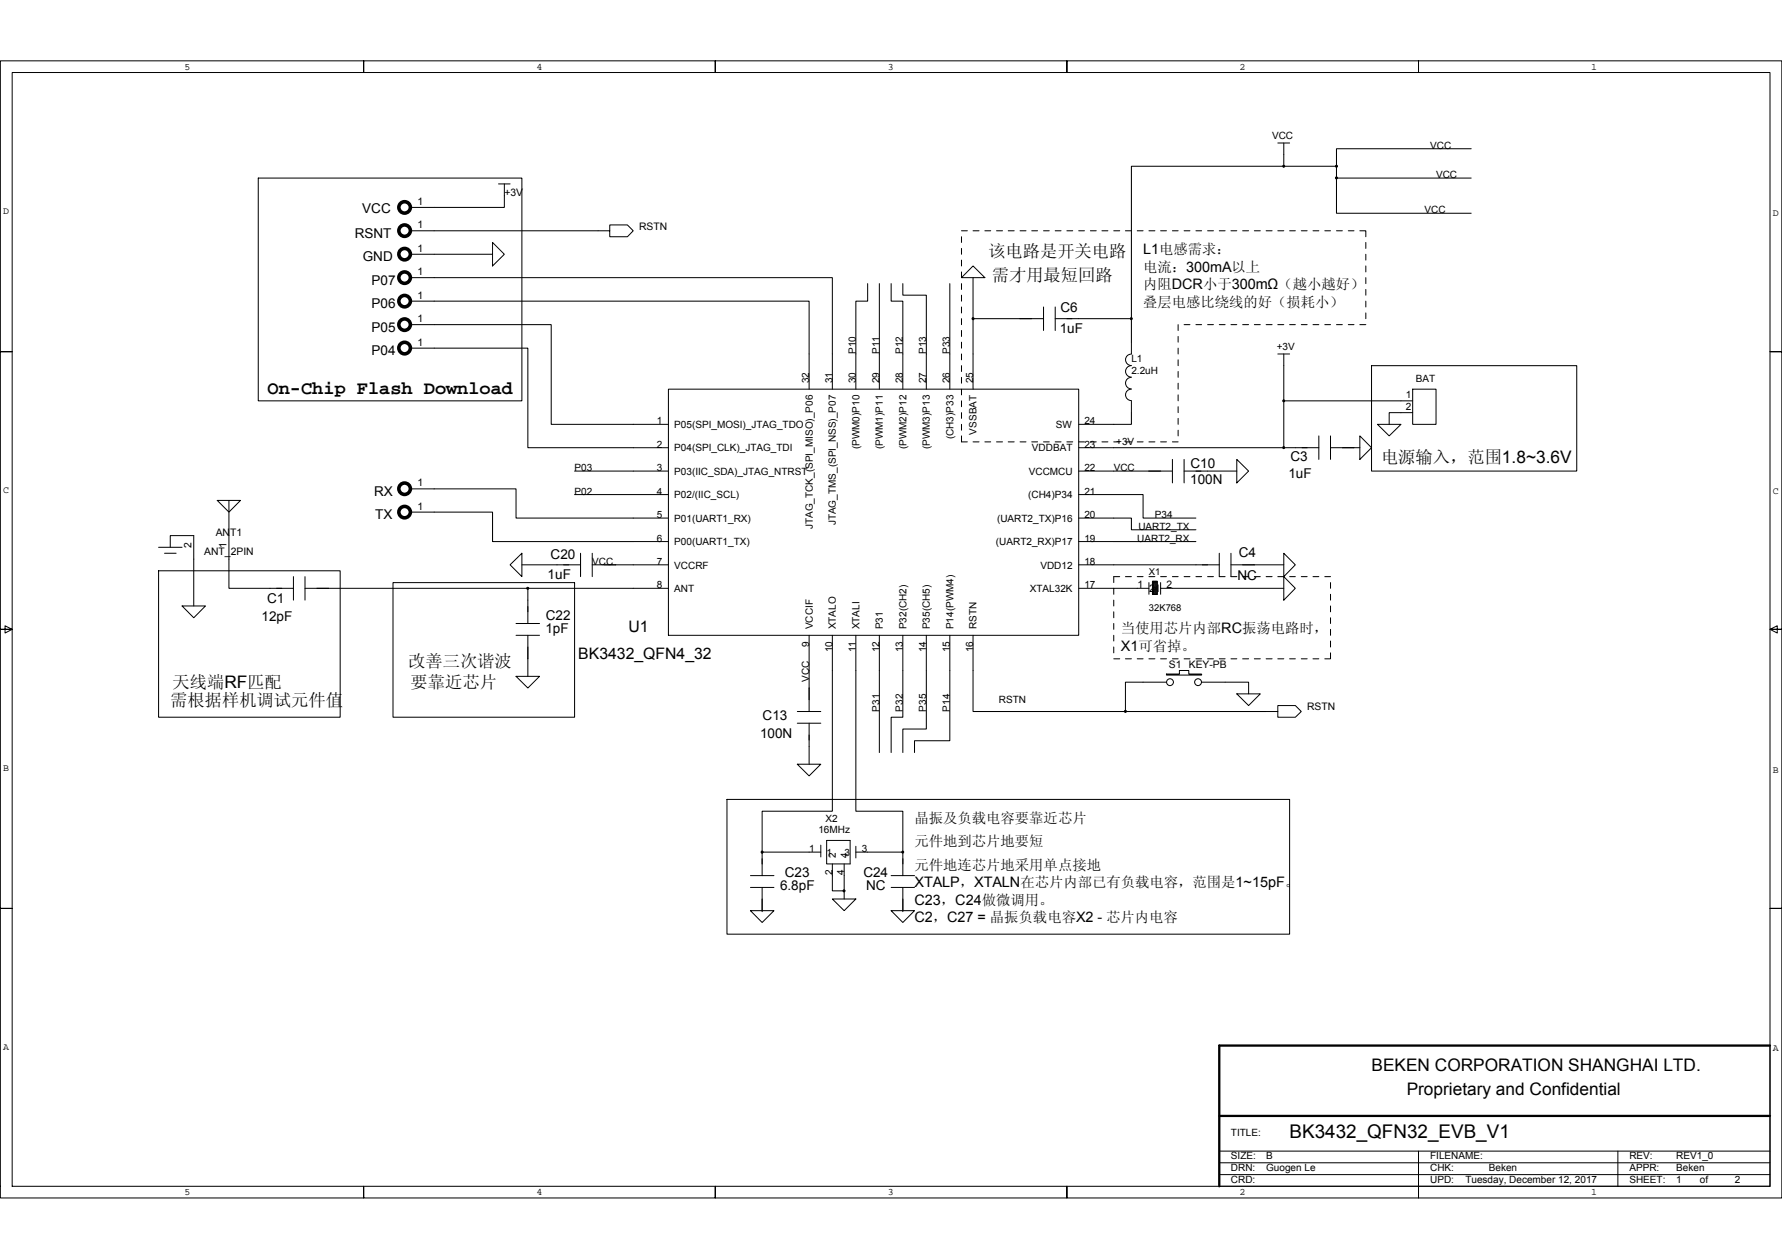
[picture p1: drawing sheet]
<svg xmlns="http://www.w3.org/2000/svg" width="297mm" height="210mm" viewBox="0 0 297 210" stroke-linecap="round" stroke-linejoin="round" font-family="sans-serif">
<g fill="none" stroke="#000" stroke-width=".17">
<path d="M.1 10.1h60.5v2v-2h58.6v2v-2h58.6v2v-2h58.6v2v-2h60.6v48.5h-2h2v46.3h-2l1.2-.6v1.2l-1.2-.6h2v46.5h-2h2v48.2h-60.6v-1.9v1.9h-58.6v-1.9v1.9h-58.6v-1.9v1.9h-58.6v-1.9v1.9h-60.5v-48.2h1.9h-1.9v-46.5h1.9l-1.2-.6v1.2l1.2-.6h-1.9v-46.3h1.9h-1.9zM2 12.1h293v185.6h-293zM43 29.7h44v37.1h-44zM68.4 38.5h33.2v-1h3l1 1-1 1h-3v-1M83.1 30.6h1.9M84.1 30.6v4h-15.7M160.3 39.5v.9M160.3 38.5h.9M162.2 38.5h1M164.2 38.5h.9M166.1 38.5h1M168.1 38.5h1"/>
<path d="M170 38.5h1M172 38.5h.9M173.9 38.5h1M175.9 38.5h1M177.8 38.5h1M179.8 38.5h1M181.8 38.5h.9M183.7 38.5h1M185.6 38.5h1M187.6 38.5h1M189.6 38.5h.9M191.5 38.5h1"/>
<path d="M193.5 38.5h.9M195.4 38.5h1M197.4 38.5h.9M199.3 38.5h1M201.3 38.5h1M203.2 38.5h1M205.2 38.5h1M207.1 38.5h1M209.1 38.5h1M211 38.5h1M213 23.8h2M213 38.5h1"/>
<path d="M214 27.7h8.8M214 27.7h-25.4v25.4M214 23.8v3.9M215 38.5h.9M216.9 38.5h1M218.9 38.5h.9M220.8 38.5h1M222.8 27.7v2M222.8 38.5h.9M224.7 38.5h1M226.7 38.5h1v1M245.2 29.7h-22.4v5.8h22.4"/>
<path d="M245.2 24.8h-22.4v2.9M68.4 54.1h23.5v16.6h19.5M68.4 50.2h66.5v14.7M68.4 46.3h70.3v18.6M68.4 58h19.6v16.6h23.4M82.1 42.4h-13.7M82.1 40.4l2 2-2 1.9zM144.6 47.3v2.9h-1.9v14.7M146.6 47.3v17.6M148.5 47.3v2.9h2v14.7M150.5 47.3v1.9h3.9v15.7M158.3 47.3v17.6"/>
<path d="M160.3 41.4v1M160.3 43.3v1M160.3 45.3v1M160.3 47.3v.9M160.3 49.2v1M160.3 51.2v1M160.3 53.1v1M160.3 55.1v1M160.3 57v1M160.3 59v1M162.2 46.3v18.6M162.2 44.3l2 2h-3.9z"/>
<path d="M173.9 53.1h-11.7M173.9 51.2v3.9M175.9 53.1h12.7v5.9M175.9 51.2v3.9M188.6 59a.96 .96 0 0 0-1 1 .96 .96 0 0 0 1 .9 .95 .95 0 0 0-1 1 .95 .95 0 0 0 1 .9M196.4 54.1v1M196.4 56.1v.9M196.4 58v1M196.4 60v.9M197.4 54.1h.9M199.3 54.1h1M201.3 54.1h1"/>
<path d="M203.2 54.1h1M205.2 54.1h1M207.1 54.1h1M209.1 54.1h1M211 54.1h1M213 59h2M213 54.1h1M214 59v7.8h21.5M215 54.1h.9M216.9 54.1h1M218.9 54.1h.9M220.8 54.1h1"/>
<path d="M222.8 54.1h.9M224.7 54.1h1M226.7 54.1h1M227.7 40.4v1M227.7 42.4v.9M227.7 44.3v1M227.7 46.3v1M227.7 48.2v1M227.7 50.2v1M227.7 52.2v.9M111.4 64.9h68.4v41h-68.4zM111.4 78.5h-15.6"/>
<path d="M160.3 60.9v1M160.3 62.9v1M160.3 64.9v.9M160.3 66.8v1M160.3 68.8v.9M160.3 70.7v1M160.3 72.6v1h.9M162.2 73.6h1M164.2 73.6h.9M166.1 73.6h1M168.1 73.6h1M170 73.6h1"/>
<path d="M172 73.6h.9M173.9 73.6h1M175.9 73.6h1M177.8 73.6h1M179.8 73.6h1M179.8 74.6h40M179.8 78.5h15.6M181.8 73.6h.9M183.7 73.6h1M185.6 73.6h1M187.6 73.6h1M188.6 64.9a.95 .95 0 0 0-1 .9 .95 .95 0 0 0 1 1"/>
<path d="M188.6 62.9a.96 .96 0 0 0-1 .9 .96 .96 0 0 0 1 1M188.6 66.8v3.9h-8.8M189.6 73.6h.9M191.5 73.6h1M193.5 73.6h.9M195.4 76.6v3.9M195.4 73.6h1M196.4 61.9v1M196.4 63.9v1M196.4 65.8v1M196.4 67.8v1M196.4 69.7v1"/>
<path d="M196.4 71.7v.9M197.4 78.5h8.8M197.4 76.6v3.9M206.2 76.6l1.9 1.9-1.9 2zM214 66.8v7.8M219.8 72.6v4M221.8 72.6v4M221.8 74.6h4.9M226.7 72.6l1.9 2-1.9 2zM228.6 60.9h34.2v17.6h-34.2zM229.6 70.7h3.9l-1.9 1.9zM235.5 68.8h-3.9v1.9"/>
<path d="M235.5 64.9h3.9v5.8h-3.9zM26.4 95.1h30.3v24.4h-30.3zM26.4 91.2h3.9M27.4 92.2h2M28.4 91.2v-1.9h3.9v11.7M36.2 83.4h3.9l-1.9 1.9zM38.2 83.4v14.6h10.7M48.9 96.1v3.9M50.8 96.1v3.9M65.5 97.1h30.3v22.4h-30.3zM68.4 81.5h17.6v4.8h25.4M68.4 85.3h13.7v5h29.3"/>
<path d="M85 94.1l2-1.9v3.9zM87 94.1h9.8M88 98v5.9M96.8 92.2v3.9M98.7 92.2v3.9M111.4 94.1h-12.7M111.4 82.4h-15.6M111.4 98h-60.6M179.8 98h11.7M179.8 86.3h8.8v2h10.7M179.8 82.4h10.7v3.9h8.8M179.8 94.1h23.4"/>
<path d="M179.8 90.3h19.5M185.6 98v1M186.6 96.1h-1v1M187.6 96.1h1M189.6 96.1h.9M191.5 97.1v1.9M191.5 96.1h1M192.1 96.9v2.1v-2.1h.8v2.1h-.8h.8v-2.1zM192.1 98h.8M192.1 98.8h.8M192.1 98.6h.8M192.1 98.4h.8"/>
<path d="M192.1 98.3h.8M192.1 97.9h.8M192.1 97.7h.8M192.1 97.5h.8M192.1 97.3h.8M192.1 97.1h.8M192.3 96.9v2.1M192.5 96.9v2.1M192.7 96.9v2.1M193.5 97.1v1.9M193.5 98h20.5M193.5 96.1h.9"/>
<path d="M195.4 96.1h1M197.4 96.1h.9M199.3 96.1h1M201.3 96.1h1M203.2 92.2v3.9h1M205.2 92.2v3.9h1M205.2 94.1h8.8M207.1 96.1h1M209.1 96.1h1M211 96.1h1M213 96.1h1M214 96.1l1.9 1.9-1.9 2z"/>
<path d="M214 92.2l1.9 1.9-1.9 2zM215 96.1h.9M216.9 96.1h1M218.9 96.1h.9M220.8 96.1h1M221.8 97.1v.9M221.8 99v1M30.3 101h3.9l-1.9 2zM86 112.7h3.9l-1.9 2zM86 103.9h3.9M86 105.9h3.9M88 105.9v6.8"/>
<path d="M132.9 118.6h3.9M134.9 105.9v12.7M138.7 105.9v29.3h-11.7v6.8M142.7 105.9v29.3h7.8v6.8M146.6 105.9v19.5M150.5 105.9v13.6h-2v5.9M154.4 105.9v15.6h-3.9v3.9M158.3 105.9v17.5h-5.9v2M162.2 105.9v12.7h25.4M185.6 100v1M185.6 102v1M185.6 103.9v1"/>
<path d="M185.6 105.9v.9M185.6 107.8v1M185.6 109.8h1M187.6 109.8h1M189.6 109.8h.9M191.5 100h.1M191.5 109.8h1M193.5 109.8h.9M194.4 113.7h-6.8v4.9h25.4v-1h2.9l1 1-1 .9h-2.9v-.9M194.4 112.3h2.2v-.6h1.6v.6h2.1v.2h-5.9zM195.4 109.8h1M197.4 109.8h.9"/>
<path d="M199.3 109.8h1M200.3 113.7h7.8v1.9M201.3 109.8h1M203.2 109.8h1M205.2 109.8h1M206.2 115.6h3.9l-2 2zM207.1 109.8h1M209.1 109.8h1M211 109.8h1M213 109.8h1M215 109.8h.9M216.9 109.8h1"/>
<path d="M218.9 109.8h.9M221.8 108.8v1h-1M221.8 101v1M221.8 103v.9M221.8 104.9v1M221.8 106.8v1M121.2 133.2h93.8v22.5h-93.8zM132.9 120.5h3.9M132.9 127.4h3.9l-1.9 1.9zM134.9 120.5v6.9M125.1 151.8h3.9l-2 1.9zM125.1 145.9h3.9"/>
<path d="M125.1 147.9h3.9M127 151.8h.1M127 142h.1M127 142h9.8M127 142v3.9M127 147.9v3.9M136.8 140.8v2M137.8 140.1h3.9v3.9h-3.9zM138.7 149.8h4l-2 2zM138.7 144v4.5h2v1.3M140.7 144v4.5M142.7 141v2"/>
<path d="M148.5 151.8h3.9l-1.9 1.9zM148.5 145.9h3.9M148.5 147.9h3.9M150.5 151.8h.1M150.5 142h-7.8M150.5 142v3.9M150.5 147.9v3.9M295 174.2v23.5h-91.8M203.2 191.8h91.8M203.2 193.8h91.8M203.2 195.7h91.8M236.4 191.8v5.9"/>
<path d="M269.7 191.8v5.9"/>
<circle cx="195" cy="113.7" r=".57"/>
<circle cx="199.7" cy="113.7" r=".57"/>
</g>
<path d="M295 174.2h-91.8v23.5M203.2 186h91.8" fill="none" stroke="#000" stroke-width=".38"/>
<g fill="none" stroke="#000" stroke-width=".59">
<circle cx="67.4" cy="38.4" r=".96"/>
<circle cx="67.4" cy="34.6" r=".96"/>
<circle cx="67.4" cy="58" r=".96"/>
<circle cx="67.4" cy="42.4" r=".96"/>
<circle cx="67.4" cy="46.3" r=".96"/>
<circle cx="67.4" cy="50.2" r=".96"/>
<circle cx="67.4" cy="54.1" r=".96"/>
<circle cx="67.4" cy="85.3" r=".96"/>
<circle cx="67.4" cy="81.4" r=".96"/>
</g>
<g fill="#000" stroke="#000" stroke-width=".17">
<path d="M213.9 27.6h.2v.2h-.2z" fill-rule="evenodd"/>
<path d="M188.5 53h.2v.2h-.2z" fill-rule="evenodd"/>
<path d="M213.9 74.5h.2v.2h-.2z" fill-rule="evenodd"/>
<path d="M213.9 66.7h.2v.2h-.2z" fill-rule="evenodd"/>
<path d="M150.4 141.9h.2v.2h-.2z" fill-rule="evenodd"/>
<circle cx="222.8" cy="29.7" r=".17"/>
<circle cx="222.8" cy="27.7" r=".17"/>
<circle cx="162.2" cy="53.1" r=".17"/>
<circle cx="88" cy="98" r=".17"/>
<circle cx="187.6" cy="118.6" r=".17"/>
<circle cx="127" cy="142" r=".17"/>
<circle cx="140.7" cy="148.5" r=".17"/>
</g>
<g font-size="3.1">
<text x="44.6" y="65.6">On-Chip Flash Download</text>
<text x="215" y="189.7">BK3432_QFN32_EVB_V1</text>
</g>
<g font-size="2.9">
<text x="164.7" y="42.8">该电路是开关电路</text>
<text x="165.3" y="46.9">需才用最短回路</text>
<text x="230.2" y="77.2">电源输入，范围1.8~3.6V</text>
<text x="68" y="111.1">改善三次谐波</text>
<text x="28.4" y="117.6">需根据样机调试元件值</text>
<text x="28.8" y="114.7">天线端RF匹配</text>
<text x="68.4" y="114.7">要靠近芯片</text>
<text x="228.6" y="178.5">BEKEN CORPORATION SHANGHAI LTD.</text>
<text x="234.5" y="182.5">Proprietary and Confidential</text>
</g>
<g font-size="2.6">
<text x="104.8" y="105.3">U1</text>
<text x="96.4" y="109.8">BK3432_QFN4_32</text>
</g>
<g font-size="2.4">
<text x="190.5" y="45.3">电流：300mA以上</text>
<text x="190.5" y="42.4">L1电感需求：</text>
<text x="190.5" y="48.2">内阻DCR小于300mΩ（越小越好）</text>
<text x="190.5" y="51.2">叠层电感比绕线的好（损耗小）</text>
<text x="186.8" y="105.5">当使用芯片内部RC振荡电路时，</text>
<text x="186.8" y="108.4">X1可省掉。</text>
<text x="152.4" y="137.1">晶振及负载电容要靠近芯片</text>
<text x="152.4" y="141">元件地到芯片地要短</text>
<text x="152.4" y="144.9">元件地连芯片地采用单点接地</text>
<text x="152.4" y="147.9">XTALP，XTALN在芯片内部已有负载电容，范围是1~15pF。</text>
<text x="152.4" y="150.8">C23，C24做微调用。</text>
<text x="152.4" y="153.7">C2，C27 = 晶振负载电容X2 - 芯片内电容</text>
</g>
<g font-size="2.3">
<text x="60.4" y="35.5">VCC</text>
<text x="59.1" y="39.6">RSNT</text>
<text x="60.5" y="43.5">GND</text>
<text x="61.9" y="47.5">P07</text>
<text x="61.9" y="51.4">P06</text>
<text x="176.8" y="52">C6</text>
<text x="61.9" y="59.2">P04</text>
<text x="61.9" y="55.3">P05</text>
<text x="176.7" y="55.5">1uF</text>
<text x="198.4" y="77.9">C10</text>
<text x="215.1" y="76.8">C3</text>
<text x="62.4" y="82.6">RX</text>
<text x="198.4" y="80.7">100N</text>
<text x="214.8" y="79.7">1uF</text>
<text x="62.5" y="86.6">TX</text>
<text x="91.8" y="93.2">C20</text>
<text x="206.5" y="92.8">C4</text>
<text x="44.5" y="100.5">C1</text>
<text x="91.3" y="96.5">1uF</text>
<text x="206.3" y="96.7">NC</text>
<text x="43.6" y="103.5">12pF</text>
<text x="90.9" y="105.5">1pF</text>
<text x="91" y="103.3">C22</text>
<text x="127.1" y="120">C13</text>
<text x="126.7" y="123.1">100N</text>
<text x="130" y="148.3">6.8pF</text>
<text x="130.8" y="146.1">C23</text>
<text x="143.9" y="146.1">C24</text>
<text x="144.4" y="148.3">NC</text>
</g>
<g font-size="1.7">
<text x="212" y="23.2">VCC</text>
<text x="238.4" y="24.8">VCC</text>
<text x="239.4" y="29.7">VCC</text>
<text x="69.6" y="34.2">1</text>
<text x="84.1" y="32.6">+3V</text>
<text x="237.4" y="35.5">VCC</text>
<text x="69.6" y="42">1</text>
<text x="69.6" y="38.1">1</text>
<text x="106.5" y="38.3">RSTN</text>
<text x="69.6" y="45.9">1</text>
<text x="69.6" y="53.7">1</text>
<text x="69.6" y="49.8">1</text>
<text x="69.6" y="57.6">1</text>
<text x="142.7" y="59" transform="rotate(-90 142.7 59)">P10</text>
<text x="146.6" y="59" transform="rotate(-90 146.6 59)">P11</text>
<text x="150.5" y="59" transform="rotate(-90 150.5 59)">P12</text>
<text x="154.4" y="59" transform="rotate(-90 154.4 59)">P13</text>
<text x="158.3" y="59" transform="rotate(-90 158.3 59)">P33</text>
<text x="212.8" y="58.4">+3V</text>
<text x="134.9" y="63.9" transform="rotate(-90 134.9 63.9)">32</text>
<text x="138.7" y="63.9" transform="rotate(-90 138.7 63.9)">31</text>
<text x="142.7" y="63.9" transform="rotate(-90 142.7 63.9)">30</text>
<text x="146.6" y="63.9" transform="rotate(-90 146.6 63.9)">29</text>
<text x="150.5" y="63.9" transform="rotate(-90 150.5 63.9)">28</text>
<text x="154.4" y="63.9" transform="rotate(-90 154.4 63.9)">27</text>
<text x="158.3" y="63.9" transform="rotate(-90 158.3 63.9)">26</text>
<text x="162.2" y="63.9" transform="rotate(-90 162.2 63.9)">25</text>
<text x="188.6" y="60.3">L1</text>
<text x="188.6" y="62.3">2.2uH</text>
<text x="236" y="63.7">BAT</text>
<text x="109.5" y="70.7">1</text>
<text x="112.4" y="71.3">P05(SPI_MOSI)_JTAG_TDO</text>
<text x="176" y="71.3">SW</text>
<text x="180.8" y="70.7">24</text>
<text x="234.4" y="66.4">1</text>
<text x="234.4" y="68.3">2</text>
<text x="109.5" y="74.6">2</text>
<text x="112.4" y="75.2">P04(SPI_CLK)_JTAG_TDI</text>
<text x="143.3" y="74.9" transform="rotate(-90 143.3 74.9)">(PWM0)P10</text>
<text x="147.2" y="74.9" transform="rotate(-90 147.2 74.9)">(PWM1)P11</text>
<text x="151.1" y="74.9" transform="rotate(-90 151.1 74.9)">(PWM2)P12</text>
<text x="155" y="74.9" transform="rotate(-90 155 74.9)">(PWM3)P13</text>
<text x="158.9" y="73.2" transform="rotate(-90 158.9 73.2)">(CH3)P33</text>
<text x="162.8" y="72.4" transform="rotate(-90 162.8 72.4)">VSSBAT</text>
<text x="172" y="75.2">VDDBAT</text>
<text x="180.8" y="74.6">23</text>
<text x="186.1" y="74.2">+3V</text>
<text x="69.6" y="81">1</text>
<text x="95.8" y="82.4">P02</text>
<text x="95.8" y="78.5">P03</text>
<text x="109.5" y="82.4">4</text>
<text x="109.5" y="78.5">3</text>
<text x="112.4" y="83">P02/(IIC_SCL)</text>
<text x="112.4" y="79.1">P03(IIC_SDA)_JTAG_NTRST</text>
<text x="171.4" y="83">(CH4)P34</text>
<text x="171.5" y="79.1">VCCMCU</text>
<text x="180.8" y="78.5">22</text>
<text x="180.8" y="82.4">21</text>
<text x="185.6" y="78.5">VCC</text>
<text x="36" y="89.3">ANT1</text>
<text x="69.6" y="85">1</text>
<text x="109.5" y="86.3">5</text>
<text x="112.4" y="87">P01(UART1_RX)</text>
<text x="135.5" y="88.2" transform="rotate(-90 135.5 88.2)">JTAG_TCK_(SPI_MISO)_P06</text>
<text x="139.3" y="87.6" transform="rotate(-90 139.3 87.6)">JTAG_TMS_(SPI_NSS)_P07</text>
<text x="166.2" y="87">(UART2_TX)P16</text>
<text x="180.8" y="86.3">20</text>
<text x="189.8" y="88.3">UART2_TX</text>
<text x="192.5" y="86.3">P34</text>
<text x="31.9" y="91.4" transform="rotate(-90 31.9 91.4)">2</text>
<text x="34.1" y="92.5">ANT_2PIN</text>
<text x="37.8" y="91.4" transform="rotate(-90 37.8 91.4)">1</text>
<text x="98.7" y="94.1">VCC</text>
<text x="109.5" y="94.1">7</text>
<text x="109.5" y="90.3">6</text>
<text x="112.4" y="94.7">VCCRF</text>
<text x="112.4" y="90.9">P00(UART1_TX)</text>
<text x="166" y="90.9">(UART2_RX)P17</text>
<text x="173.4" y="94.7">VDD12</text>
<text x="180.8" y="90.3">19</text>
<text x="180.8" y="94.1">18</text>
<text x="189.6" y="90.3">UART2_RX</text>
<text x="109.5" y="98">8</text>
<text x="112.4" y="98.7">ANT</text>
<text x="171.7" y="98.7">XTAL32K</text>
<text x="180.8" y="98">17</text>
<text x="189.6" y="98">1</text>
<text x="191.6" y="98.7">2</text>
<text x="192.5" y="98.7">1</text>
<text x="194.4" y="98">2</text>
<text x="134.9" y="107.8" transform="rotate(-90 134.9 107.8)">9</text>
<text x="135.5" y="104.9" transform="rotate(-90 135.5 104.9)">VCCIF</text>
<text x="139.3" y="104.9" transform="rotate(-90 139.3 104.9)">XTALO</text>
<text x="143.3" y="104.9" transform="rotate(-90 143.3 104.9)">XTALI</text>
<text x="147.2" y="104.9" transform="rotate(-90 147.2 104.9)">P31</text>
<text x="151.1" y="104.9" transform="rotate(-90 151.1 104.9)">P32(CH2)</text>
<text x="155" y="104.9" transform="rotate(-90 155 104.9)">P35(CH5)</text>
<text x="158.9" y="104.9" transform="rotate(-90 158.9 104.9)">P14(PWM4)</text>
<text x="162.8" y="104.9" transform="rotate(-90 162.8 104.9)">RSTN</text>
<text x="134.9" y="113.7" transform="rotate(-90 134.9 113.7)">VCC</text>
<text x="138.7" y="108.7" transform="rotate(-90 138.7 108.7)">10</text>
<text x="142.7" y="108.7" transform="rotate(-90 142.7 108.7)">11</text>
<text x="146.6" y="108.7" transform="rotate(-90 146.6 108.7)">12</text>
<text x="150.5" y="108.7" transform="rotate(-90 150.5 108.7)">13</text>
<text x="154.4" y="108.7" transform="rotate(-90 154.4 108.7)">14</text>
<text x="158.3" y="108.7" transform="rotate(-90 158.3 108.7)">15</text>
<text x="162.2" y="108.7" transform="rotate(-90 162.2 108.7)">16</text>
<text x="194.8" y="111.3">S1</text>
<text x="198.2" y="111.3">KEY-PB</text>
<text x="146.6" y="118.6" transform="rotate(-90 146.6 118.6)">P31</text>
<text x="150.5" y="118.6" transform="rotate(-90 150.5 118.6)">P32</text>
<text x="154.4" y="118.6" transform="rotate(-90 154.4 118.6)">P35</text>
<text x="158.3" y="118.6" transform="rotate(-90 158.3 118.6)">P14</text>
<text x="166.5" y="117.2">RSTN</text>
<text x="217.9" y="118.4">RSTN</text>
<text x="137.6" y="136.9">X2</text>
<text x="134.9" y="142">1</text>
<text x="136.4" y="138.9">16MHz</text>
<text x="137.8" y="142.6">1</text>
<text x="139.3" y="143" transform="rotate(-90 139.3 143)">2</text>
<text x="140.8" y="142.6">3</text>
<text x="141.3" y="143" transform="rotate(-90 141.3 143)">4</text>
<text x="143.7" y="142">3</text>
<text x="138.7" y="145.9" transform="rotate(-90 138.7 145.9)">2</text>
<text x="140.7" y="145.9" transform="rotate(-90 140.7 145.9)">4</text>
<text x="205.2" y="189.3">TITLE:</text>
<text x="205.2" y="193.2">SIZE:</text>
<text x="205.2" y="195.2">DRN:</text>
<text x="205.2" y="197.1">CRD:</text>
<text x="211" y="193.2">B</text>
<text x="211" y="195.2">Guogen Le</text>
<text x="238.4" y="193.2">FILENAME:</text>
<text x="238.4" y="195.2">CHK:</text>
<text x="238.4" y="197.1">UPD:</text>
<text x="244.3" y="197.1">Tuesday, December 12, 2017</text>
<text x="248.2" y="195.2">Beken</text>
<text x="271.6" y="197.1">SHEET:</text>
<text x="271.6" y="193.2">REV:</text>
<text x="271.6" y="195.2">APPR:</text>
<text x="279.4" y="193.2">REV1_0</text>
<text x="279.4" y="195.2">Beken</text>
<text x="279.4" y="197.1">1</text>
<text x="283.3" y="197.1">of</text>
<text x="289.2" y="197.1">2</text>
</g>
<g font-size="1.6">
<text x="30.8" y="11.7">5</text>
<text x="89.4" y="11.7">4</text>
<text x="148" y="11.7">3</text>
<text x="206.6" y="11.7">2</text>
<text x="265.2" y="11.7">1</text>
<text x=".5" y="35.7">D</text>
<text x="295.5" y="36.1">D</text>
<text x=".5" y="82.2">C</text>
<text x="295.5" y="82.4">C</text>
<text x="191.5" y="95.9">X1</text>
<text x="191.5" y="101.7">32K768</text>
<text x=".5" y="128.5">B</text>
<text x="295.5" y="128.9">B</text>
<text x=".5" y="175">A</text>
<text x="295.5" y="175.2">A</text>
<text x="30.8" y="199.2">5</text>
<text x="89.4" y="199.2">4</text>
<text x="148" y="199.2">3</text>
<text x="206.6" y="199.2">2</text>
<text x="265.2" y="199.2">1</text>
</g>
</svg>
